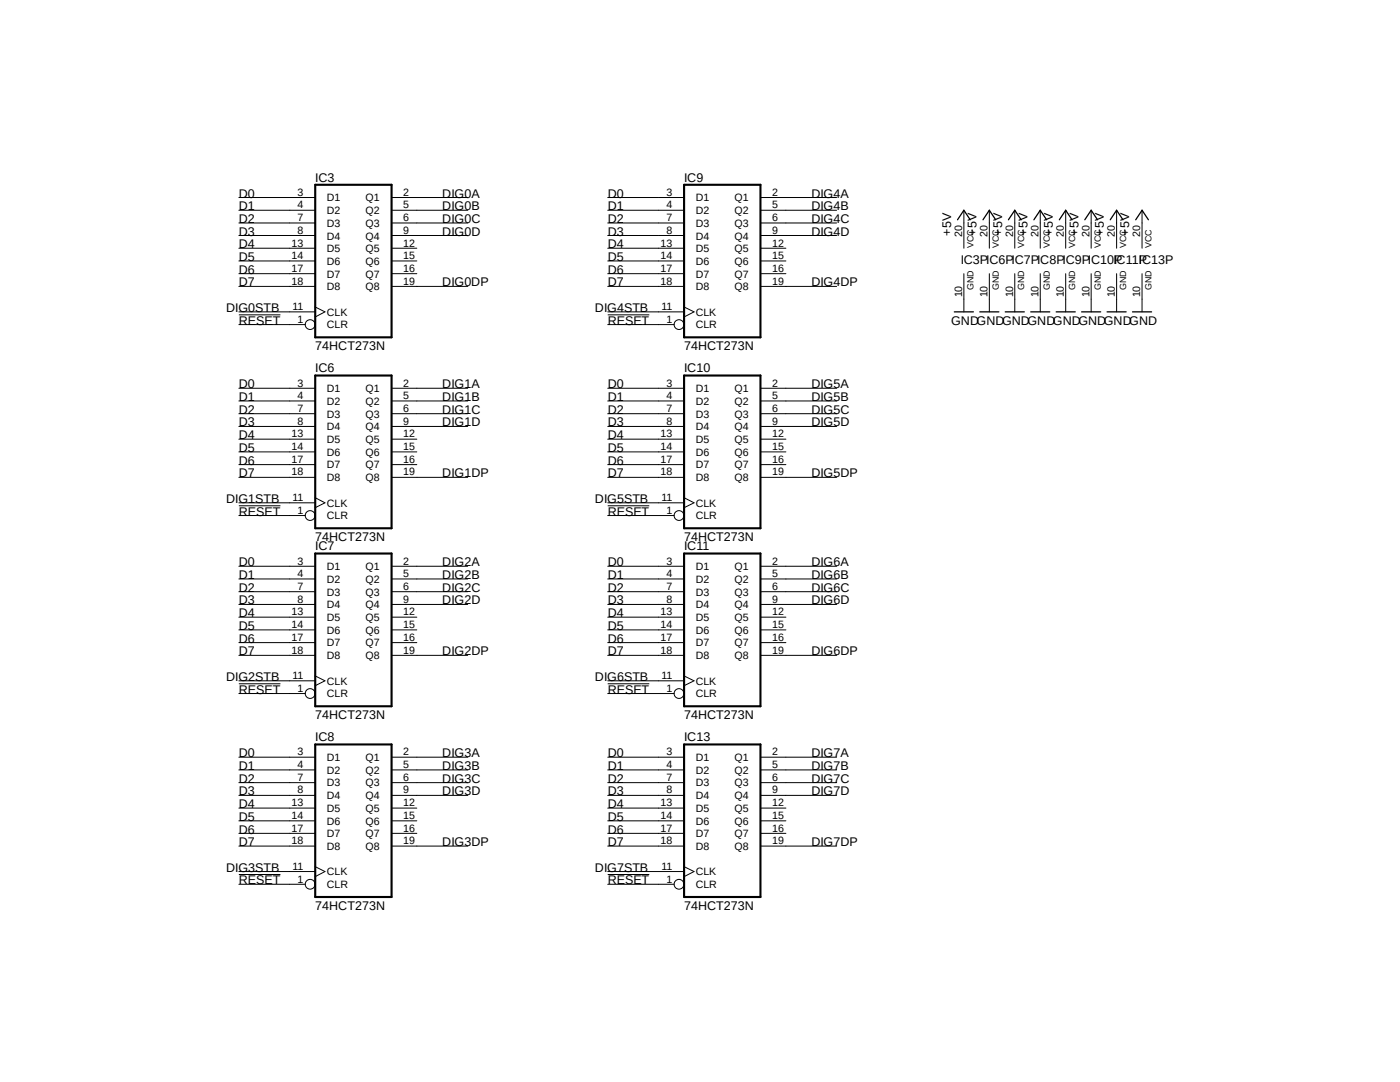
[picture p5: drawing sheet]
<svg xmlns="http://www.w3.org/2000/svg" width="279mm" height="216mm" viewBox="0 0 279 216" stroke-linecap="round" stroke-linejoin="round" font-family="sans-serif">
<path d="M44.4 33.7l190.5 148.5M234.9 33.7l-190.5 148.5" fill="none" stroke="#fff" stroke-width=".2"/>
<g fill="none" stroke="#000" stroke-width=".2">
<path d="M47.7 39.4h15.2M78.1 39.4h15.2M121.3 39.4h15.2M151.8 39.4h15.2M47.7 42h15.2M47.7 44.5h15.2M47.7 47h15.2M47.7 49.5h15.2M47.7 52.1h15.2M47.7 54.6h15.2M47.7 57.1h15.2M78.1 42h15.2"/>
<path d="M78.1 44.5h15.2M78.1 47h15.2M78.1 49.5h5.1M78.1 52.1h5.1M78.1 54.6h5.1M78.1 57.1h15.2M121.3 42h15.2M121.3 44.5h15.2M121.3 47h15.2M121.3 49.5h15.2M121.3 52.1h15.2M121.3 54.6h15.2"/>
<path d="M121.3 57.1h15.2M151.8 42h15.2M151.8 44.5h15.2M151.8 47h15.2M151.8 49.5h5M151.8 52.1h5M151.8 54.6h5M151.8 57.1h15.2M192.4 42v7.5M192.4 54.6v7.6M197.4 42v7.5M197.4 54.6v7.6"/>
<path d="M202.5 42v7.5M202.5 54.6v7.6M207.6 42v7.5M207.6 54.6v7.6M212.7 42v7.5M212.7 54.6v7.6M217.8 42v7.5M217.8 54.6v7.6M222.8 42v7.5M222.8 54.6v7.6M227.9 42v7.5M227.9 54.6v7.6"/>
<path d="M47.7 62.8h8.3M47.7 64.8h13.2M47.7 62.2h15.2M47.7 77.5h15.2M62.9 61.3l2 .9-2 1M78.1 77.5h15.2M121.3 62.8h8.3M121.3 64.8h13.2M121.3 62.2h15.2M121.3 77.5h15.2M136.5 61.3l2 .9-2 1M151.8 77.5h15.2"/>
<path d="M47.7 80h15.2M47.7 82.5h15.2M47.7 85.1h15.2M47.7 87.6h15.2M47.7 90.2h15.2M47.7 92.7h15.2M47.7 95.2h15.2M62.9 99.3l2 1-2 1M78.1 80h15.2M78.1 82.5h15.2M78.1 85.1h15.2M78.1 87.6h5.1"/>
<path d="M78.1 90.2h5.1M78.1 92.7h5.1M78.1 95.2h15.2M121.3 80h15.2M121.3 82.5h15.2M121.3 85.1h15.2M121.3 87.6h15.2M121.3 90.2h15.2M121.3 92.7h15.2M121.3 95.2h15.2M136.5 99.3l2 1-2 1M151.8 80h15.2"/>
<path d="M151.8 82.5h15.2M151.8 85.1h15.2M151.8 87.6h5M151.8 90.2h5M151.8 92.7h5M151.8 95.2h15.2M47.7 100.9h8.3M47.7 102.9h13.2M47.7 100.3h15.2M47.7 113h15.2M47.7 115.5h15.2M47.7 118.1h15.2"/>
<path d="M78.1 113h15.2M78.1 115.5h15.2M78.1 118.1h15.2M121.3 100.9h8.3M121.3 102.9h13.2M121.3 100.3h15.2M121.3 113h15.2M121.3 115.5h15.2M121.3 118.1h15.2M151.8 113h15.2M151.8 115.5h15.2M151.8 118.1h15.2"/>
<path d="M47.7 136.4h8.3M47.7 138.4h13.2M47.7 120.6h15.2M47.7 135.8h15.2M47.7 123.1h15.2M47.7 125.7h15.2M47.7 128.2h15.2M47.7 130.8h15.2M62.9 134.9l2 .9-2 1M78.1 120.6h15.2M78.1 123.1h5.1M78.1 125.7h5.1"/>
<path d="M78.1 128.2h5.1M78.1 130.8h15.2M121.3 136.4h8.3M121.3 138.4h13.2M121.3 120.6h15.2M121.3 135.8h15.2M121.3 123.1h15.2M121.3 125.7h15.2M121.3 128.2h15.2M121.3 130.8h15.2M136.5 134.9l2 .9-2 1M151.8 120.6h15.2"/>
<path d="M151.8 123.1h5M151.8 125.7h5M151.8 128.2h5M151.8 130.8h15.2M47.7 151.1h15.2M47.7 153.6h15.2M47.7 156.2h15.2M47.7 158.7h15.2M78.1 151.1h15.2M78.1 153.6h15.2M78.1 156.2h15.2M78.1 158.7h15.2"/>
<path d="M121.3 151.1h15.2M121.3 153.6h15.2M121.3 156.2h15.2M121.3 158.7h15.2M151.8 151.1h15.2M151.8 153.6h15.2M151.8 156.2h15.2M151.8 158.7h15.2M47.7 174.5h8.3M47.7 176.4h13.2M47.7 173.9h15.2M47.7 161.2h15.2"/>
<path d="M47.7 163.8h15.2M47.7 166.3h15.2M47.7 168.8h15.2M62.9 172.9l2 1-2 1M78.1 161.2h5.1M78.1 163.8h5.1M78.1 166.3h5.1M78.1 168.8h15.2M121.3 174.5h8.3M121.3 176.4h13.2M121.3 173.9h15.2M121.3 161.2h15.2"/>
<path d="M121.3 163.8h15.2M121.3 166.3h15.2M121.3 168.8h15.2M136.5 172.9l2 1-2 1M151.8 161.2h5M151.8 163.8h5M151.8 166.3h5M151.8 168.8h15.2"/>
<circle cx="61.9" cy="64.8" r=".98"/>
<circle cx="135.5" cy="64.8" r=".98"/>
<circle cx="61.9" cy="102.9" r=".98"/>
<circle cx="135.5" cy="102.9" r=".98"/>
<circle cx="61.9" cy="138.4" r=".98"/>
<circle cx="135.5" cy="138.4" r=".98"/>
<circle cx="61.9" cy="176.4" r=".98"/>
<circle cx="135.5" cy="176.4" r=".98"/>
</g>
<path d="M62.9 36.9h15.2v30.4h-15.2zM136.5 36.9h15.3v30.4h-15.3zM62.9 74.9h15.2v30.5h-15.2zM136.5 74.9h15.3v30.5h-15.3zM62.9 110.4h15.2v30.5h-15.2zM136.5 110.4h15.3v30.5h-15.3zM62.9 148.5h15.2v30.5h-15.2zM136.5 148.5h15.3v30.5h-15.3z" fill="none" stroke="#000" stroke-width=".42"/>
<g fill="none" stroke="#000" stroke-width=".25">
<path d="M191.1 43.9l1.3-1.9 1.2 1.9M196.2 43.9l1.2-1.9 1.3 1.9M201.3 43.9l1.2-1.9 1.3 1.9M206.3 43.9l1.3-1.9 1.3 1.9M211.4 43.9l1.3-1.9 1.3 1.9M216.5 43.9l1.3-1.9 1.2 1.9M221.6 43.9l1.2-1.9 1.3 1.9M226.7 43.9l1.2-1.9 1.3 1.9M190.5 62.2h3.8M195.5 62.2h3.8M200.6 62.2h3.8M205.7 62.2h3.8"/>
<path d="M210.8 62.2h3.8M215.9 62.2h3.8M220.9 62.2h3.8M226 62.2h3.8"/>
</g>
<g font-size="2.5">
<text x="47.7" y="42">D1</text>
<text x="47.7" y="39.4">D0</text>
<text x="62.9" y="36.2">IC3</text>
<text x="88.3" y="39.4">DIG0A</text>
<text x="88.3" y="42">DIG0B</text>
<text x="121.3" y="42">D1</text>
<text x="121.3" y="39.4">D0</text>
<text x="136.5" y="36.2">IC9</text>
<text x="161.9" y="39.4">DIG4A</text>
<text x="161.9" y="42">DIG4B</text>
<text x="47.7" y="44.5">D2</text>
<text x="47.7" y="47">D3</text>
<text x="88.3" y="44.5">DIG0C</text>
<text x="88.3" y="47">DIG0D</text>
<text x="121.3" y="44.5">D2</text>
<text x="121.3" y="47">D3</text>
<text x="161.9" y="44.5">DIG4C</text>
<text x="161.9" y="47">DIG4D</text>
<text x="189.8" y="47" transform="rotate(-90 189.8 47)">+5V</text>
<text x="194.9" y="47" transform="rotate(-90 194.9 47)">+5V</text>
<text x="200" y="47" transform="rotate(-90 200 47)">+5V</text>
<text x="205.1" y="47" transform="rotate(-90 205.1 47)">+5V</text>
<text x="210.1" y="47" transform="rotate(-90 210.1 47)">+5V</text>
<text x="215.2" y="47" transform="rotate(-90 215.2 47)">+5V</text>
<text x="220.3" y="47" transform="rotate(-90 220.3 47)">+5V</text>
<text x="225.4" y="47" transform="rotate(-90 225.4 47)">+5V</text>
<text x="47.7" y="49.5">D4</text>
<text x="47.7" y="52.1">D5</text>
<text x="121.3" y="49.5">D4</text>
<text x="121.3" y="52.1">D5</text>
<text x="191.7" y="52.7">IC3PIC6PIC7PIC8PIC9PIC10P</text>
<text x="222.2" y="52.7">IC11P</text>
<text x="227.3" y="52.7">IC13P</text>
<text x="47.7" y="57.1">D7</text>
<text x="47.7" y="54.6">D6</text>
<text x="88.3" y="57.1">DIG0DP</text>
<text x="121.3" y="57.1">D7</text>
<text x="121.3" y="54.6">D6</text>
<text x="161.9" y="57.1">DIG4DP</text>
<text x="45.1" y="62.2">DIG0STB</text>
<text x="47.7" y="64.8">RESET</text>
<text x="118.7" y="62.2">DIG4STB</text>
<text x="121.3" y="64.8">RESET</text>
<text x="189.8" y="64.8">GNDGNDGNDGNDGNDGNDGNDGND</text>
<text x="62.9" y="69.8">74HCT273N</text>
<text x="136.5" y="69.8">74HCT273N</text>
<text x="47.7" y="77.5">D0</text>
<text x="62.9" y="74.3">IC6</text>
<text x="88.3" y="77.5">DIG1A</text>
<text x="121.3" y="77.5">D0</text>
<text x="136.5" y="74.3">IC10</text>
<text x="161.9" y="77.5">DIG5A</text>
<text x="47.7" y="80">D1</text>
<text x="47.7" y="82.5">D2</text>
<text x="88.3" y="80">DIG1B</text>
<text x="88.3" y="82.5">DIG1C</text>
<text x="121.3" y="80">D1</text>
<text x="121.3" y="82.5">D2</text>
<text x="161.9" y="80">DIG5B</text>
<text x="161.9" y="82.5">DIG5C</text>
<text x="47.7" y="87.6">D4</text>
<text x="47.7" y="85.1">D3</text>
<text x="88.3" y="85.1">DIG1D</text>
<text x="121.3" y="87.6">D4</text>
<text x="121.3" y="85.1">D3</text>
<text x="161.9" y="85.1">DIG5D</text>
<text x="47.7" y="95.2">D7</text>
<text x="47.7" y="90.2">D5</text>
<text x="47.7" y="92.7">D6</text>
<text x="88.3" y="95.2">DIG1DP</text>
<text x="121.3" y="95.2">D7</text>
<text x="121.3" y="90.2">D5</text>
<text x="121.3" y="92.7">D6</text>
<text x="161.9" y="95.2">DIG5DP</text>
<text x="45.1" y="100.3">DIG1STB</text>
<text x="118.7" y="100.3">DIG5STB</text>
<text x="47.7" y="102.9">RESET</text>
<text x="62.9" y="107.9">74HCT273N</text>
<text x="121.3" y="102.9">RESET</text>
<text x="136.5" y="107.9">74HCT273N</text>
<text x="47.7" y="113">D0</text>
<text x="62.9" y="109.8">IC7</text>
<text x="88.3" y="113">DIG2A</text>
<text x="121.3" y="113">D0</text>
<text x="136.5" y="109.8">IC11</text>
<text x="161.9" y="113">DIG6A</text>
<text x="47.7" y="115.5">D1</text>
<text x="47.7" y="118.1">D2</text>
<text x="88.3" y="115.5">DIG2B</text>
<text x="88.3" y="118.1">DIG2C</text>
<text x="121.3" y="115.5">D1</text>
<text x="121.3" y="118.1">D2</text>
<text x="161.9" y="115.5">DIG6B</text>
<text x="161.9" y="118.1">DIG6C</text>
<text x="47.7" y="123.1">D4</text>
<text x="47.7" y="125.7">D5</text>
<text x="47.7" y="120.6">D3</text>
<text x="88.3" y="120.6">DIG2D</text>
<text x="121.3" y="123.1">D4</text>
<text x="121.3" y="125.7">D5</text>
<text x="121.3" y="120.6">D3</text>
<text x="161.9" y="120.6">DIG6D</text>
<text x="47.7" y="130.8">D7</text>
<text x="47.7" y="128.2">D6</text>
<text x="88.3" y="130.8">DIG2DP</text>
<text x="121.3" y="130.8">D7</text>
<text x="121.3" y="128.2">D6</text>
<text x="161.9" y="130.8">DIG6DP</text>
<text x="45.1" y="135.8">DIG2STB</text>
<text x="118.7" y="135.8">DIG6STB</text>
<text x="47.7" y="138.4">RESET</text>
<text x="62.9" y="143.5">74HCT273N</text>
<text x="121.3" y="138.4">RESET</text>
<text x="136.5" y="143.5">74HCT273N</text>
<text x="62.9" y="147.9">IC8</text>
<text x="136.5" y="147.9">IC13</text>
<text x="47.7" y="153.6">D1</text>
<text x="47.7" y="151.1">D0</text>
<text x="88.3" y="151.1">DIG3A</text>
<text x="88.3" y="153.6">DIG3B</text>
<text x="121.3" y="153.6">D1</text>
<text x="121.3" y="151.1">D0</text>
<text x="161.9" y="151.1">DIG7A</text>
<text x="161.9" y="153.6">DIG7B</text>
<text x="47.7" y="161.2">D4</text>
<text x="47.7" y="156.2">D2</text>
<text x="47.7" y="158.7">D3</text>
<text x="88.3" y="156.2">DIG3C</text>
<text x="88.3" y="158.7">DIG3D</text>
<text x="121.3" y="161.2">D4</text>
<text x="121.3" y="156.2">D2</text>
<text x="121.3" y="158.7">D3</text>
<text x="161.9" y="156.2">DIG7C</text>
<text x="161.9" y="158.7">DIG7D</text>
<text x="47.7" y="163.8">D5</text>
<text x="47.7" y="166.3">D6</text>
<text x="121.3" y="163.8">D5</text>
<text x="121.3" y="166.3">D6</text>
<text x="45.1" y="173.9">DIG3STB</text>
<text x="47.7" y="168.8">D7</text>
<text x="88.3" y="168.8">DIG3DP</text>
<text x="118.7" y="173.9">DIG7STB</text>
<text x="121.3" y="168.8">D7</text>
<text x="161.9" y="168.8">DIG7DP</text>
<text x="47.7" y="176.4">RESET</text>
<text x="121.3" y="176.4">RESET</text>
<text x="62.9" y="181.5">74HCT273N</text>
<text x="136.5" y="181.5">74HCT273N</text>
</g>
<g font-size="2.1">
<text x="59.4" y="39">3</text>
<text x="59.4" y="41.6">4</text>
<text x="65.2" y="40.2">D1</text>
<text x="72.9" y="40.2">Q1</text>
<text x="80.5" y="39">2</text>
<text x="80.5" y="41.6">5</text>
<text x="133" y="39">3</text>
<text x="133" y="41.6">4</text>
<text x="138.9" y="40.2">D1</text>
<text x="146.6" y="40.2">Q1</text>
<text x="154.1" y="39">2</text>
<text x="154.1" y="41.6">5</text>
<text x="59.4" y="44.1">7</text>
<text x="59.4" y="46.7">8</text>
<text x="65.2" y="42.7">D2</text>
<text x="65.2" y="45.3">D3</text>
<text x="65.2" y="47.8">D4</text>
<text x="72.9" y="42.7">Q2</text>
<text x="72.9" y="47.8">Q4</text>
<text x="72.9" y="45.3">Q3</text>
<text x="80.5" y="44.1">6</text>
<text x="80.5" y="46.7">9</text>
<text x="133" y="44.1">7</text>
<text x="133" y="46.7">8</text>
<text x="138.9" y="42.7">D2</text>
<text x="138.9" y="45.3">D3</text>
<text x="138.9" y="47.8">D4</text>
<text x="146.6" y="42.7">Q2</text>
<text x="146.6" y="45.3">Q3</text>
<text x="146.6" y="47.8">Q4</text>
<text x="154.1" y="44.1">6</text>
<text x="154.1" y="46.7">9</text>
<text x="192" y="47.2" transform="rotate(-90 192 47.2)">20</text>
<text x="197.1" y="47.2" transform="rotate(-90 197.1 47.2)">20</text>
<text x="202.2" y="47.2" transform="rotate(-90 202.2 47.2)">20</text>
<text x="207.3" y="47.2" transform="rotate(-90 207.3 47.2)">20</text>
<text x="212.3" y="47.2" transform="rotate(-90 212.3 47.2)">20</text>
<text x="217.4" y="47.2" transform="rotate(-90 217.4 47.2)">20</text>
<text x="222.5" y="47.2" transform="rotate(-90 222.5 47.2)">20</text>
<text x="227.5" y="47.2" transform="rotate(-90 227.5 47.2)">20</text>
<text x="58.2" y="49.2">13</text>
<text x="58.2" y="51.7">14</text>
<text x="65.2" y="50.3">D5</text>
<text x="65.2" y="52.8">D6</text>
<text x="72.9" y="50.3">Q5</text>
<text x="72.9" y="52.8">Q6</text>
<text x="80.5" y="49.2">12</text>
<text x="80.5" y="51.7">15</text>
<text x="131.8" y="49.2">13</text>
<text x="131.8" y="51.7">14</text>
<text x="138.9" y="50.3">D5</text>
<text x="138.9" y="52.8">D6</text>
<text x="146.6" y="50.3">Q5</text>
<text x="146.6" y="52.8">Q6</text>
<text x="154.1" y="49.2">12</text>
<text x="154.1" y="51.7">15</text>
<text x="58.2" y="54.3">17</text>
<text x="58.2" y="56.8">18</text>
<text x="65.2" y="55.4">D7</text>
<text x="65.2" y="57.9">D8</text>
<text x="72.9" y="57.9">Q8</text>
<text x="72.9" y="55.4">Q7</text>
<text x="80.5" y="54.3">16</text>
<text x="80.5" y="56.8">19</text>
<text x="131.8" y="54.3">17</text>
<text x="131.8" y="56.8">18</text>
<text x="138.9" y="55.4">D7</text>
<text x="138.9" y="57.9">D8</text>
<text x="146.6" y="55.4">Q7</text>
<text x="146.6" y="57.9">Q8</text>
<text x="154.1" y="54.3">16</text>
<text x="154.1" y="56.8">19</text>
<text x="192" y="59.4" transform="rotate(-90 192 59.4)">10</text>
<text x="197.1" y="59.4" transform="rotate(-90 197.1 59.4)">10</text>
<text x="202.2" y="59.4" transform="rotate(-90 202.2 59.4)">10</text>
<text x="207.3" y="59.4" transform="rotate(-90 207.3 59.4)">10</text>
<text x="212.3" y="59.4" transform="rotate(-90 212.3 59.4)">10</text>
<text x="217.4" y="59.4" transform="rotate(-90 217.4 59.4)">10</text>
<text x="222.5" y="59.4" transform="rotate(-90 222.5 59.4)">10</text>
<text x="227.5" y="59.4" transform="rotate(-90 227.5 59.4)">10</text>
<text x="58.4" y="61.9">11</text>
<text x="59.4" y="64.4">1</text>
<text x="65.2" y="65.5">CLR</text>
<text x="65.2" y="63">CLK</text>
<text x="132" y="61.9">11</text>
<text x="133" y="64.4">1</text>
<text x="138.9" y="65.5">CLR</text>
<text x="138.9" y="63">CLK</text>
<text x="59.4" y="77.1">3</text>
<text x="80.5" y="77.1">2</text>
<text x="133" y="77.1">3</text>
<text x="154.1" y="77.1">2</text>
<text x="59.4" y="79.7">4</text>
<text x="59.4" y="82.2">7</text>
<text x="65.2" y="78.2">D1</text>
<text x="65.2" y="80.8">D2</text>
<text x="65.2" y="83.3">D3</text>
<text x="72.9" y="80.8">Q2</text>
<text x="72.9" y="78.2">Q1</text>
<text x="72.9" y="83.3">Q3</text>
<text x="80.5" y="79.7">5</text>
<text x="80.5" y="82.2">6</text>
<text x="133" y="79.7">4</text>
<text x="133" y="82.2">7</text>
<text x="138.9" y="78.2">D1</text>
<text x="138.9" y="80.8">D2</text>
<text x="138.9" y="83.3">D3</text>
<text x="146.6" y="78.2">Q1</text>
<text x="146.6" y="80.8">Q2</text>
<text x="146.6" y="83.3">Q3</text>
<text x="154.1" y="79.7">5</text>
<text x="154.1" y="82.2">6</text>
<text x="58.2" y="87.2">13</text>
<text x="58.2" y="89.8">14</text>
<text x="59.4" y="84.7">8</text>
<text x="65.2" y="85.9">D4</text>
<text x="65.2" y="88.4">D5</text>
<text x="72.9" y="85.9">Q4</text>
<text x="72.9" y="88.4">Q5</text>
<text x="80.5" y="84.7">9</text>
<text x="80.5" y="87.2">12</text>
<text x="80.5" y="89.8">15</text>
<text x="131.8" y="87.2">13</text>
<text x="131.8" y="89.8">14</text>
<text x="133" y="84.7">8</text>
<text x="138.9" y="88.4">D5</text>
<text x="138.9" y="85.9">D4</text>
<text x="146.6" y="85.9">Q4</text>
<text x="146.6" y="88.4">Q5</text>
<text x="154.1" y="87.2">12</text>
<text x="154.1" y="89.8">15</text>
<text x="154.1" y="84.7">9</text>
<text x="58.2" y="92.3">17</text>
<text x="58.2" y="94.9">18</text>
<text x="65.2" y="90.9">D6</text>
<text x="65.2" y="93.5">D7</text>
<text x="72.9" y="90.9">Q6</text>
<text x="72.9" y="93.5">Q7</text>
<text x="80.5" y="92.3">16</text>
<text x="80.5" y="94.9">19</text>
<text x="131.8" y="92.3">17</text>
<text x="131.8" y="94.9">18</text>
<text x="138.9" y="90.9">D6</text>
<text x="138.9" y="93.5">D7</text>
<text x="146.6" y="90.9">Q6</text>
<text x="146.6" y="93.5">Q7</text>
<text x="154.1" y="92.3">16</text>
<text x="154.1" y="94.9">19</text>
<text x="58.4" y="99.9">11</text>
<text x="65.2" y="101.1">CLK</text>
<text x="65.2" y="96">D8</text>
<text x="72.9" y="96">Q8</text>
<text x="132" y="99.9">11</text>
<text x="138.9" y="96">D8</text>
<text x="138.9" y="101.1">CLK</text>
<text x="146.6" y="96">Q8</text>
<text x="59.4" y="102.5">1</text>
<text x="65.2" y="103.6">CLR</text>
<text x="133" y="102.5">1</text>
<text x="138.9" y="103.6">CLR</text>
<text x="59.4" y="112.6">3</text>
<text x="65.2" y="113.7">D1</text>
<text x="72.9" y="113.7">Q1</text>
<text x="80.5" y="112.6">2</text>
<text x="133" y="112.6">3</text>
<text x="138.9" y="113.7">D1</text>
<text x="146.6" y="113.7">Q1</text>
<text x="154.1" y="112.6">2</text>
<text x="59.4" y="115.2">4</text>
<text x="59.4" y="117.7">7</text>
<text x="65.2" y="116.3">D2</text>
<text x="65.2" y="118.8">D3</text>
<text x="72.9" y="116.3">Q2</text>
<text x="72.9" y="118.8">Q3</text>
<text x="80.5" y="115.2">5</text>
<text x="80.5" y="117.7">6</text>
<text x="133" y="115.2">4</text>
<text x="133" y="117.7">7</text>
<text x="138.9" y="116.3">D2</text>
<text x="138.9" y="118.8">D3</text>
<text x="146.6" y="116.3">Q2</text>
<text x="146.6" y="118.8">Q3</text>
<text x="154.1" y="115.2">5</text>
<text x="154.1" y="117.7">6</text>
<text x="58.2" y="122.8">13</text>
<text x="58.2" y="125.3">14</text>
<text x="59.4" y="120.3">8</text>
<text x="65.2" y="121.4">D4</text>
<text x="65.2" y="123.9">D5</text>
<text x="72.9" y="121.4">Q4</text>
<text x="72.9" y="123.9">Q5</text>
<text x="80.5" y="120.3">9</text>
<text x="80.5" y="122.8">12</text>
<text x="80.5" y="125.3">15</text>
<text x="131.8" y="122.8">13</text>
<text x="131.8" y="125.3">14</text>
<text x="133" y="120.3">8</text>
<text x="138.9" y="123.9">D5</text>
<text x="138.9" y="121.4">D4</text>
<text x="146.6" y="121.4">Q4</text>
<text x="146.6" y="123.9">Q5</text>
<text x="154.1" y="122.8">12</text>
<text x="154.1" y="125.3">15</text>
<text x="154.1" y="120.3">9</text>
<text x="58.2" y="127.9">17</text>
<text x="58.2" y="130.4">18</text>
<text x="65.2" y="126.4">D6</text>
<text x="65.2" y="129">D7</text>
<text x="65.2" y="131.5">D8</text>
<text x="72.9" y="126.4">Q6</text>
<text x="72.9" y="131.5">Q8</text>
<text x="72.9" y="129">Q7</text>
<text x="80.5" y="127.9">16</text>
<text x="80.5" y="130.4">19</text>
<text x="131.8" y="127.9">17</text>
<text x="131.8" y="130.4">18</text>
<text x="138.9" y="126.4">D6</text>
<text x="138.9" y="129">D7</text>
<text x="138.9" y="131.5">D8</text>
<text x="146.6" y="126.4">Q6</text>
<text x="146.6" y="129">Q7</text>
<text x="146.6" y="131.5">Q8</text>
<text x="154.1" y="127.9">16</text>
<text x="154.1" y="130.4">19</text>
<text x="58.4" y="135.5">11</text>
<text x="65.2" y="136.6">CLK</text>
<text x="132" y="135.5">11</text>
<text x="138.9" y="136.6">CLK</text>
<text x="59.4" y="138">1</text>
<text x="65.2" y="139.1">CLR</text>
<text x="133" y="138">1</text>
<text x="138.9" y="139.1">CLR</text>
<text x="59.4" y="150.7">3</text>
<text x="59.4" y="153.2">4</text>
<text x="59.4" y="155.8">7</text>
<text x="65.2" y="151.8">D1</text>
<text x="65.2" y="154.4">D2</text>
<text x="72.9" y="154.4">Q2</text>
<text x="72.9" y="151.8">Q1</text>
<text x="80.5" y="150.7">2</text>
<text x="80.5" y="153.2">5</text>
<text x="80.5" y="155.8">6</text>
<text x="133" y="150.7">3</text>
<text x="133" y="153.2">4</text>
<text x="133" y="155.8">7</text>
<text x="138.9" y="151.8">D1</text>
<text x="138.9" y="154.4">D2</text>
<text x="146.6" y="151.8">Q1</text>
<text x="146.6" y="154.4">Q2</text>
<text x="154.1" y="150.7">2</text>
<text x="154.1" y="153.2">5</text>
<text x="154.1" y="155.8">6</text>
<text x="58.2" y="160.9">13</text>
<text x="59.4" y="158.3">8</text>
<text x="65.2" y="156.9">D3</text>
<text x="65.2" y="159.5">D4</text>
<text x="72.9" y="159.5">Q4</text>
<text x="72.9" y="156.9">Q3</text>
<text x="80.5" y="158.3">9</text>
<text x="80.5" y="160.9">12</text>
<text x="131.8" y="160.9">13</text>
<text x="133" y="158.3">8</text>
<text x="138.9" y="156.9">D3</text>
<text x="138.9" y="159.5">D4</text>
<text x="146.6" y="156.9">Q3</text>
<text x="146.6" y="159.5">Q4</text>
<text x="154.1" y="160.9">12</text>
<text x="154.1" y="158.3">9</text>
<text x="58.2" y="163.4">14</text>
<text x="58.2" y="165.9">17</text>
<text x="65.2" y="162">D5</text>
<text x="65.2" y="164.5">D6</text>
<text x="65.2" y="167.1">D7</text>
<text x="72.9" y="162">Q5</text>
<text x="72.9" y="164.5">Q6</text>
<text x="72.9" y="167.1">Q7</text>
<text x="80.5" y="163.4">15</text>
<text x="80.5" y="165.9">16</text>
<text x="131.8" y="163.4">14</text>
<text x="131.8" y="165.9">17</text>
<text x="138.9" y="162">D5</text>
<text x="138.9" y="164.5">D6</text>
<text x="138.9" y="167.1">D7</text>
<text x="146.6" y="162">Q5</text>
<text x="146.6" y="164.5">Q6</text>
<text x="146.6" y="167.1">Q7</text>
<text x="154.1" y="163.4">15</text>
<text x="154.1" y="165.9">16</text>
<text x="58.2" y="168.5">18</text>
<text x="58.4" y="173.6">11</text>
<text x="65.2" y="169.6">D8</text>
<text x="72.9" y="169.6">Q8</text>
<text x="80.5" y="168.5">19</text>
<text x="131.8" y="168.5">18</text>
<text x="132" y="173.6">11</text>
<text x="138.9" y="169.6">D8</text>
<text x="146.6" y="169.6">Q8</text>
<text x="154.1" y="168.5">19</text>
<text x="59.4" y="176.1">1</text>
<text x="65.2" y="174.7">CLK</text>
<text x="65.2" y="177.2">CLR</text>
<text x="133" y="176.1">1</text>
<text x="138.9" y="177.2">CLR</text>
<text x="138.9" y="174.7">CLK</text>
</g>
<g font-size="1.8">
<text x="194.3" y="49.5" transform="rotate(-90 194.3 49.5)">VCC</text>
<text x="199.3" y="49.5" transform="rotate(-90 199.3 49.5)">VCC</text>
<text x="204.4" y="49.5" transform="rotate(-90 204.4 49.5)">VCC</text>
<text x="209.5" y="49.5" transform="rotate(-90 209.5 49.5)">VCC</text>
<text x="214.6" y="49.5" transform="rotate(-90 214.6 49.5)">VCC</text>
<text x="219.7" y="49.5" transform="rotate(-90 219.7 49.5)">VCC</text>
<text x="224.7" y="49.5" transform="rotate(-90 224.7 49.5)">VCC</text>
<text x="229.8" y="49.5" transform="rotate(-90 229.8 49.5)">VCC</text>
<text x="194.3" y="57.9" transform="rotate(-90 194.3 57.9)">GND</text>
<text x="199.3" y="57.9" transform="rotate(-90 199.3 57.9)">GND</text>
<text x="204.4" y="57.9" transform="rotate(-90 204.4 57.9)">GND</text>
<text x="209.5" y="57.9" transform="rotate(-90 209.5 57.9)">GND</text>
<text x="214.6" y="57.9" transform="rotate(-90 214.6 57.9)">GND</text>
<text x="219.7" y="57.9" transform="rotate(-90 219.7 57.9)">GND</text>
<text x="224.7" y="57.9" transform="rotate(-90 224.7 57.9)">GND</text>
<text x="229.8" y="57.9" transform="rotate(-90 229.8 57.9)">GND</text>
</g>
</svg>
